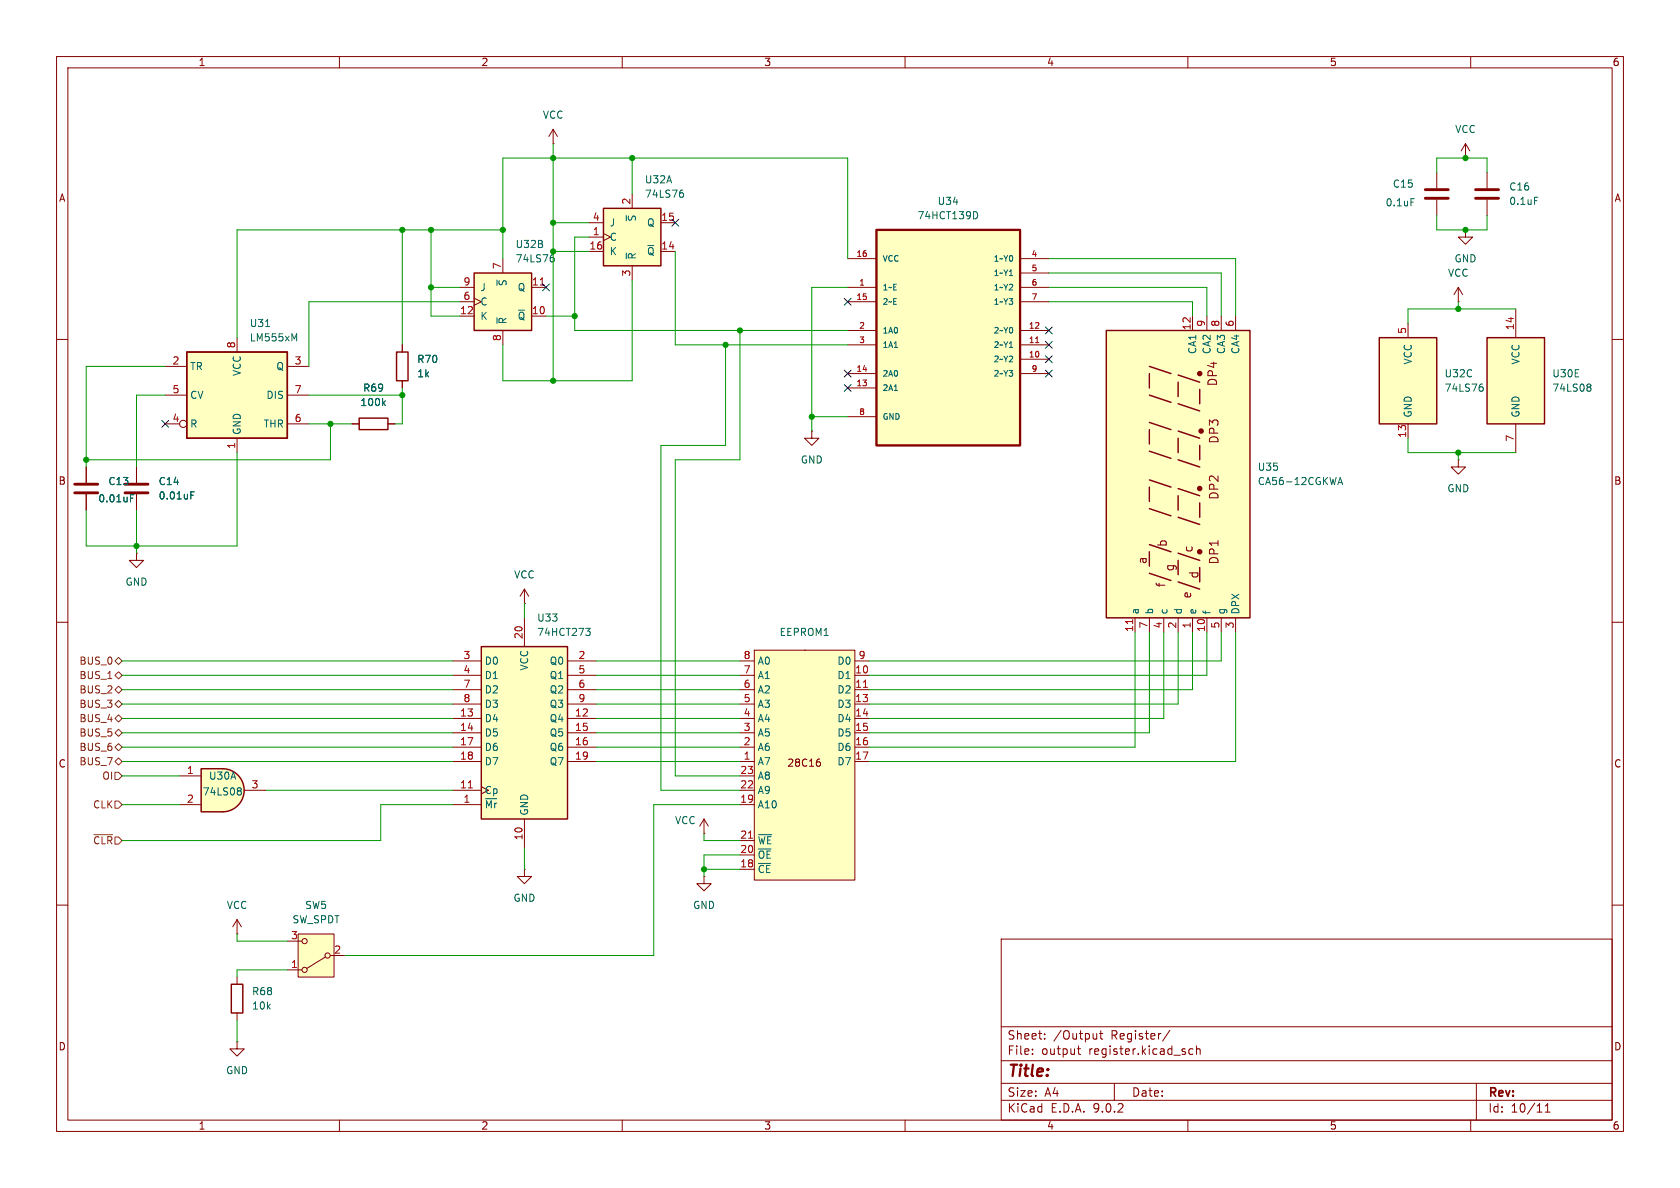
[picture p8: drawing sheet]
<svg xmlns="http://www.w3.org/2000/svg" width="297mm" height="210mm" viewBox="0 0 297 210" stroke-linecap="round" stroke-linejoin="round" font-family="sans-serif">
<g fill="none" stroke="#840000" stroke-width=".18">
<path d="M10 10h277v190h-277zM12 12h273v186h-273zM60 10v2M110 10v2M160 10v2M210 10v2M260 10v2M10 60h2M71.1 61v1.2M71.1 67.3v1.3M285 60h2M24.1 97.8v1.3h1.3l-1.3 1.2-1.2-1.2h1.2"/>
<path d="M24.1 97.8h.1M257.8 81.3v1.3h1.3l-1.3 1.2-1.3-1.2h1.3M257.8 81.3h.1M10 110h2M285 110h2M92.7 153.7v1.2h1.3l-1.3 1.3-1.3-1.3h1.3M92.7 153.7h.1M124.5 147.3h.1M124.5 144.8l-.8 1.3M124.5 144.8l.7 1.3M124.5 144.8v2.5M10 160h2"/>
<path d="M177 166h108v32h-108zM285 160h2M60 198v2M110 198v2M160 198v2M177 194.5h108M177 191.5h108M177 187.5h108M177 181.5h108M182.5 186.3v.1M182.5 185.5v.1M184.7 183.6v.1"/>
<path d="M184.7 182.8v.1M190.5 185.4h.5M190.7 184.9v1.3l.3 .2M193.9 182.7v1M193.9 183.6l-.2 .1M194.4 182.7h.6M194.6 182.2v1.3l.4 .2M197 191.5v3M206.8 182.1l-1.3 2M210 198v2M210.9 185.5l-.4-.1-.3 .3v.4l.1 .2h.6M211.5 185.5l.2-.1 .4 .1 .1 .9"/>
<path d="M211.5 184.9v1.5M260 198v2M261 191.5v6.5M273.2 196.6h.8M273.2 195.5l.4-.4v1.5"/>
</g>
<path d="M70.1 62.2h2v5.1h-2z" fill="none" stroke="#840000" stroke-width=".25"/>
<path d="M262.9 59.7h10.1v15.2h-10.1z" fill="#ffffc2"/>
<path d="M262.9 59.7h10.1v15.2h-10.1z" fill="none" stroke="#840000" stroke-width=".25"/>
<path d="M268 54.6v5.1M268 74.9v5.1" fill="none" stroke="#840000" stroke-width=".18"/>
<path d="M280.8 67.9h.2l.3 .2-.3 .3M280.8 68.4h.2M281 68.4l.3 .3v.2l-.2 .2-.3 .1" fill="none" stroke="#006464" stroke-width=".18"/>
<path d="M243.8 59.7h10.2v15.2h-10.2z" fill="#ffffc2"/>
<path d="M243.8 59.7h10.2v15.2h-10.2z" fill="none" stroke="#840000" stroke-width=".25"/>
<path d="M248.9 57.2v2.5M248.9 74.9v2.6M124.5 154.9v1.3h1.2l-1.2 1.3-1.3-1.3h1.3M124.5 154.9h.1" fill="none" stroke="#840000" stroke-width=".18"/>
<path d="M261.7 68.4h.3l.2 .2v.4l-.5 .2M261.9 67.9h.2" fill="none" stroke="#006464" stroke-width=".18"/>
<path d="M52.7 165.1h6.4v7.6h-6.4z" fill="#ffffc2"/>
<g fill="none" stroke="#840000" stroke-width=".18">
<path d="M254 30.5v2.8M254 35.3v2.8M259.1 27.9h.1M259.1 25.4l-.8 1.3M259.1 25.4l.7 1.3M259.1 25.4v2.5M262.9 30.5v2.8M262.9 35.3v2.8M92.7 106.7h.1M92.7 104.1l-.8 1.3M92.7 104.1l.8 1.3M92.7 104.1v2.6"/>
<path d="M41.9 165.1h.1M41.9 162.6l-.8 1.2M41.9 162.6l.8 1.2M41.9 162.6v2.5M50.8 171.5h2.5M50.8 166.4h2.5M52.7 165.1h6.4v7.6h-6.4zM57.5 169.2l-3.3 2M58.4 168.9h2.6"/>
<circle cx="53.8" cy="171.5" r=".46"/>
<circle cx="53.8" cy="166.4" r=".46"/>
<circle cx="57.9" cy="168.9" r=".46"/>
</g>
<path d="M252 33.5h4M252 35.1h4M260.9 33.5h4M260.9 35.1h4" fill="none" stroke="#840000" stroke-width=".51"/>
<path d="M249.4 35.1h.6M271.3 34.9h.6" fill="none" stroke="#006464" stroke-width=".18"/>
<path d="M154.9 40.6h25.4v38.1h-25.4z" fill="#ffffc2"/>
<path d="M154.9 40.6h25.4v38.1h-25.4z" fill="none" stroke="#840000" stroke-width=".41"/>
<g fill="none" stroke="#840000" stroke-width=".18">
<path d="M149.9 45.7h5M149.9 50.8h5M149.9 53.3h5M149.9 58.4h5M180.3 45.7h5.1M180.3 50.8h5.1M180.3 53.3h5.1M180.3 58.4h5.1M180.3 48.3h5.1M143.5 76.2v1.3h1.3l-1.3 1.2-1.3-1.2h1.3M143.5 76.2h.1M149.9 61h5"/>
<path d="M149.9 66h5M149.9 68.6h5M149.9 73.7h5M180.3 61h5.1M180.3 66h5.1M180.3 63.5h5.1"/>
</g>
<path d="M183.1 60.6h.6" fill="none" stroke="#a90000" stroke-width=".18"/>
<path d="M172.4 37.4a.68 .68 0 0 1 .4 .6 .68 .68 0 0 1-.4 .7" fill="none" stroke="#006464" stroke-width=".18"/>
<path d="M39.4 135.9a3.8 3.8 0 0 1 3.8 3.8 3.8 3.8 0 0 1-3.8 3.8z" fill="#ffffc2" stroke="#ffffc2" stroke-width=".18"/>
<path d="M35.6 135.9h3.8v7.6h-3.8z" fill="#ffffc2"/>
<path d="M35.6 135.9h3.8a3.8 3.8 0 0 1 3.8 3.8 3.8 3.8 0 0 1-3.8 3.8h-3.8z" fill="none" stroke="#840000" stroke-width=".25"/>
<path d="M24.1 82.6v2.7M24.1 87.4v2.8M31.7 137.2h3.9M43.2 139.7h3.8M31.7 142.2h3.9" fill="none" stroke="#840000" stroke-width=".18"/>
<path d="M33.7 87.5h.5M33.7 86.9h.6M42.2 139.3h.2l.3 .2-.3 .3M42.2 139.8h.2M42.4 139.8l.3 .2v.3l-.2 .2h-.3" fill="none" stroke="#006464" stroke-width=".18"/>
<path d="M22.1 85.6h4.1M22.1 87.1h4.1" fill="none" stroke="#840000" stroke-width=".51"/>
<path d="M83.8 48.3h10.2v10.1h-10.2z" fill="#ffffc2"/>
<path d="M83.8 48.3h10.2v10.1h-10.2z" fill="none" stroke="#840000" stroke-width=".25"/>
<path d="M81.3 50.8h2.5M81.3 53.3h2.5M81.3 55.9h2.5M83.8 52.7l1.3 .6-1.3 .7M88.9 45.7v2.6M88.9 58.4v2.6M94 50.8h2.5M94 55.9h2.5" fill="none" stroke="#840000" stroke-width=".18"/>
<path d="M87.9 56.2v1M97.5 45.5h.2l.3 .3-.1 .4-.4 .1M97.6 45h.3" fill="none" stroke="#006464" stroke-width=".18"/>
<path d="M95.5 50.4h.7" fill="none" stroke="#a90000" stroke-width=".18"/>
<path d="M85.1 114.3h15.2v30.5h-15.2z" fill="#ffffc2"/>
<path d="M85.1 114.3h15.2v30.5h-15.2zM40.9 174h2v5.1h-2z" fill="none" stroke="#840000" stroke-width=".25"/>
<g fill="none" stroke="#840000" stroke-width=".18">
<path d="M80 116.8h5.1M80 119.4h5.1M92.7 109.2v5.1M100.3 116.8h5.1M100.3 119.4h5.1M80 121.9h5.1M80 124.5h5.1M80 127h5.1M80 129.5h5.1M80 132.1h5.1M80 134.6h5.1M80 139.7h5.1"/>
<path d="M100.3 121.9h5.1M100.3 124.5h5.1M100.3 127h5.1M100.3 129.5h5.1M100.3 132.1h5.1M100.3 134.6h5.1M80 142.2h5.1M92.7 144.8v5.1M41.9 172.7v1.3M41.9 179.1v1.2"/>
</g>
<path d="M82.8 139.3h.7" fill="none" stroke="#a90000" stroke-width=".18"/>
<path d="M103.6 111.1h.7l-.4 .5 .4 .1v.4l-.2 .2h-.4" fill="none" stroke="#006464" stroke-width=".18"/>
<path d="M33 62.2h17.8v15.3h-17.8z" fill="#ffffc2"/>
<path d="M33 62.2h17.8v15.3h-17.8z" fill="none" stroke="#840000" stroke-width=".25"/>
<g fill="none" stroke="#840000" stroke-width=".18">
<path d="M41.9 59.7v2.5M29.2 64.8h3.8M29.2 69.9h3.8M29.2 74.9h2.5M41.9 77.5v2.5M50.8 64.8h3.8M50.8 69.9h3.8M50.8 74.9h3.8M15.2 82.6v2.7M15.2 87.4v2.8"/>
<circle cx="32.4" cy="74.9" r=".63"/>
</g>
<path d="M46.9 57.7h.8M52 59.9l.4-.9v1.3M23.1 88.1h.4M23.1 87.4h.6" fill="none" stroke="#006464" stroke-width=".18"/>
<path d="M13.2 85.6h4.1M13.2 87.1h4.1" fill="none" stroke="#840000" stroke-width=".51"/>
<path d="M195.6 58.4h25.4v50.8h-25.4z" fill="#ffffc2"/>
<g fill="none" stroke="#840000" stroke-width=".25">
<path d="M195.6 58.4h25.4v50.8h-25.4zM63.5 73.9h5.1v2h-5.1zM203.2 66v2.6M203.2 75.9v2.6M203.2 79.8l3.8 1.2M203.2 74.7l3.8 1.2M203.2 69.9l3.8 1.2M203.2 64.8l3.8 1.2M208.3 67.6v2.5M208.3 77.5v2.5M208.3 76.2l3.8 1.3M208.3 71.4l3.8 1.2"/>
<path d="M208.3 66.3l3.8 1.3M212.1 68.8v2.6M212.1 78.7v2.6M203.2 86.1v2.5M203.2 97.5v2.6M203.2 96.3l3.8 1.2M203.2 89.9l3.8 1.3M203.2 84.8l3.8 1.3M208.3 87.6v2.6M208.3 99.1v2.5M208.3 97.8l3.8 1.3M208.3 91.4l3.8 1.3"/>
<path d="M208.3 86.4l3.8 1.2M208.3 81.3l3.8 1.3M212.1 88.9v2.5M203.2 101.3l3.8 1.3M208.3 102.9l3.8 1.2M212.1 100.3v2.6"/>
</g>
<g fill="#840000" stroke="#840000" stroke-width=".25">
<circle cx="212.1" cy="97.5" r=".36"/>
<circle cx="212.1" cy="86.4" r=".36"/>
<circle cx="212.3" cy="76.2" r=".36"/>
<circle cx="212.1" cy="66" r=".36"/>
</g>
<g fill="none" stroke="#840000" stroke-width=".18">
<path d="M210.8 55.9v2.5M213.4 55.9v2.5M215.9 55.9v2.5M218.4 55.9v2.5M257.8 53.3h.1M257.8 50.8l-.8 1.3M257.8 50.8l.8 1.3M257.8 50.8v2.5M259.1 40.6v1.3h1.2l-1.2 1.3-1.3-1.3h1.3M259.1 40.6h.1M62.2 74.9h1.3M68.6 74.9h1.2"/>
<path d="M200.7 109.2v2.6M203.2 109.2v2.6M205.7 109.2v2.6M208.3 109.2v2.6M210.8 109.2v2.6M213.4 109.2v2.6M215.9 109.2v2.6M218.4 109.2v2.6M41.9 184.2v1.2h1.3l-1.3 1.3-1.3-1.3h1.3M41.9 184.2h.1"/>
</g>
<path d="M200.2 109.5v.7" fill="none" stroke="#a90000" stroke-width=".18"/>
<path d="M67.8 71.2l.3 .5M68.1 70.9l-.5 .4M236.5 85.7l.4-1.3 .5 1.3M236.6 85.3h.6" fill="none" stroke="#006464" stroke-width=".18"/>
<path d="M106.7 36.8h10.1v10.2h-10.1z" fill="#ffffc2"/>
<path d="M106.7 36.8h10.1v10.2h-10.1z" fill="none" stroke="#840000" stroke-width=".25"/>
<path d="M97.8 25.4h.1M97.8 22.9l-.8 1.2M97.8 22.9l.8 1.2M97.8 22.9v2.5M104.1 39.4h2.6M111.8 34.3v2.5M116.8 39.4h2.6M104.1 41.9h2.6M104.1 44.5h2.6M106.7 41.3l1.2 .6-1.2 .6M111.8 47v2.5M116.8 44.5h2.6" fill="none" stroke="#840000" stroke-width=".18"/>
<path d="M120.4 34.1h.2l.2 .2v.4l-.4 .2M120.5 33.6h.2M110.7 44.7v1" fill="none" stroke="#006464" stroke-width=".18"/>
<path d="M133.3 114.9h17.8v40.7h-17.8z" fill="#ffffc2"/>
<g fill="none" stroke="#840000" stroke-width=".18">
<path d="M62.2 74.9h1.3M68.6 74.9h1.2M71.1 61v1.2M71.1 67.3v1.3M15.2 82.6v2.7M15.2 87.4v2.8M24.1 82.6v2.7M24.1 87.4v2.8M130.8 116.8h2.5M130.8 119.4h2.5M133.3 114.9h17.8v40.7h-17.8zM142.2 114.9h.1"/>
<path d="M151.1 116.8h2.6M151.1 119.4h2.6M130.8 121.9h2.5M130.8 124.5h2.5M130.8 127h2.5M130.8 129.5h2.5M130.8 132.1h2.5M130.8 134.6h2.5M130.8 137.2h2.5M130.8 139.7h2.5M144.9 134.2h-.3a.86 .86 0 0 0 0 1.3l.4-.2 .1-.4-.3-.2h-.2l-.3 .2M151.1 121.9h2.6"/>
<path d="M151.1 124.5h2.6M151.1 127h2.6M151.1 129.5h2.6M151.1 132.1h2.6M151.1 134.6h2.6M130.8 142.2h2.5M130.8 148.6h2.5M130.8 151.1h2.5M130.8 153.7h2.5"/>
</g>
<path d="M67.8 71.2l.3 .5M68.1 70.9l-.5 .4M23.1 88.1h.4M23.1 87.4h.6M33.7 87.5h.5M33.7 86.9h.6M134.1 147.5h2.3" fill="none" stroke="#006464" stroke-width=".18"/>
<path d="M152.6 121.5h.8M132.3 148.2h.7" fill="none" stroke="#a90000" stroke-width=".18"/>
<path d="M20.3 116.8l.7-.6 .6 .6-.6 .7zM20.3 119.4l.7-.7 .6 .7-.6 .6zM20.3 124.5l.7-.7 .6 .7-.6 .6zM20.3 127l.7-.6 .6 .6-.6 .6zM20.3 129.5l.7-.6 .6 .6-.6 .7zM20.3 121.9l.7-.6 .6 .6-.6 .7zM20.3 134.6l.7-.6 .6 .6-.6 .7zM20.3 136.5h.7l.6 .7-.6 .6h-.7zM21 131.4l.6 .7-.6 .6-.7-.6zM16.6 147.5h3.3M20.3 141.6h.7l.6 .6-.6 .7h-.7z" fill="none" stroke="#725600" stroke-width=".18"/>
<g fill="none" stroke="#009600" stroke-width=".18">
<path d="M97.8 25.4v41.9M97.8 39.4h6.3M111.8 27.9v6.4M254 30.5v-2.6h8.9v2.6M254 38.1v2.5h8.9v-2.5M71.1 40.6v20.4M76.2 40.6v15.3h5.1M76.2 50.8h5.1M81.3 53.3h-26.7v11.5M88.9 40.6h-47v19.1M88.9 45.7v-17.8h61v17.8M96.5 55.9h5.1"/>
<path d="M97.8 44.5h6.3M104.1 41.9h-2.5v16.5h48.3M111.8 49.5v17.8h-22.9v-6.3M119.4 44.5v16.5h30.5M130.8 58.4v22.9h-11.4v55.9h11.4M149.9 50.8h-6.4v25.4M185.4 45.7h33v10.2M185.4 50.8h28v5.1M185.4 53.3h25.4v2.6M185.4 48.3h30.5v7.6M257.8 53.3v1.3M268 54.6h-19.1v2.6"/>
<path d="M29.2 64.8h-14v17.8M29.2 69.9h-5.1v12.7M54.6 74.9h7.6M54.6 69.9h16.5M58.4 74.9v6.4h-43.2M71.1 68.6v6.3h-1.3M128.3 61v17.7h-11.5v61h14M143.5 73.7h6.4M248.9 77.5v2.5h19.1M24.1 90.2v7.6M41.9 80v16.5h-26.7v-6.3M257.8 80v1.3"/>
<path d="M21.6 119.4h58.4M21.6 116.8h58.4M92.7 106.7v2.5M105.4 119.4h25.4M105.4 116.8h25.4M200.7 111.8v20.3h-47M203.2 111.8v17.7h-49.5M205.7 111.8v15.2h-52M208.3 111.8v12.7h-54.6M210.8 111.8v10.1h-57.1M213.4 111.8v7.6h-59.7M215.9 111.8v5h-62.2"/>
<path d="M218.4 111.8v22.8h-64.7M21.6 127h58.4M21.6 134.6h58.4M21.6 132.1h58.4M21.6 121.9h58.4M21.6 129.5h58.4M21.6 124.5h58.4M21.6 137.2h10.1M47 139.7h33M105.4 127h25.4M105.4 134.6h25.4M105.4 132.1h25.4"/>
<path d="M105.4 121.9h25.4M105.4 129.5h25.4M105.4 124.5h25.4M21.6 142.2h10.1M80 142.2h-12.7v6.4h-45.7M92.7 149.9v3.8M124.5 147.3v1.3h6.3M124.5 153.7h6.3M130.8 142.2h-15.2v26.7h-54.6M130.8 151.1h-6.3v3.8M41.9 165.1v1.3h8.9M50.8 171.5h-8.9v1.2"/>
<path d="M41.9 180.3v3.9"/>
</g>
<g fill="none" stroke="#000084" stroke-width=".18">
<path d="M118.8 38.8l1.2 1.2M120 38.8l-1.2 1.2M95.9 50.2l1.2 1.2M97.1 50.2l-1.2 1.2M149.3 52.7l1.2 1.2M150.5 52.7l-1.2 1.2M184.8 57.8l1.2 1.2M186 57.8l-1.2 1.2M28.6 74.3l1.2 1.2M29.8 74.3l-1.2 1.2M149.3 65.4l1.2 1.2M149.3 68l1.2 1.2"/>
<path d="M150.5 65.4l-1.2 1.2M150.5 68l-1.2 1.2M184.8 60.4l1.2 1.2M184.8 62.9l1.2 1.2M184.8 65.4l1.2 1.2M186 60.4l-1.2 1.2M186 62.9l-1.2 1.2M186 65.4l-1.2 1.2"/>
</g>
<g fill="#009600" stroke="#009600" stroke-width=".18">
<circle cx="257.8" cy="80" r=".46"/>
<circle cx="259.1" cy="27.9" r=".46"/>
<circle cx="259.1" cy="40.6" r=".46"/>
<circle cx="257.8" cy="54.6" r=".46"/>
<circle cx="24.1" cy="96.5" r=".46"/>
<circle cx="76.2" cy="40.6" r=".46"/>
<circle cx="76.2" cy="50.8" r=".46"/>
<circle cx="71.1" cy="40.6" r=".46"/>
<circle cx="15.2" cy="81.3" r=".46"/>
<circle cx="58.4" cy="74.9" r=".46"/>
<circle cx="71.1" cy="69.9" r=".46"/>
<circle cx="111.8" cy="27.9" r=".46"/>
<circle cx="143.5" cy="73.7" r=".46"/>
<circle cx="128.3" cy="61" r=".46"/>
<circle cx="130.8" cy="58.4" r=".46"/>
<circle cx="97.8" cy="67.3" r=".46"/>
<circle cx="101.6" cy="55.9" r=".46"/>
<circle cx="97.8" cy="39.4" r=".46"/>
<circle cx="88.9" cy="40.6" r=".46"/>
<circle cx="97.8" cy="44.5" r=".46"/>
<circle cx="97.8" cy="27.9" r=".46"/>
<circle cx="124.5" cy="153.7" r=".46"/>
</g>
<text font-size="2.8" fill="#840000" x="178" y="190.9">Title:</text>
<g font-size="2.1" fill="#840000">
<text x="215.4" y="68.4" transform="rotate(-90 215.4 68.4)">DP4</text>
<text x="215.6" y="78.5" transform="rotate(-90 215.6 78.5)">DP3</text>
<text x="215.6" y="88.4" transform="rotate(-90 215.6 88.4)">DP2</text>
<text x="202.9" y="99.8" transform="rotate(-90 202.9 99.8)">a</text>
<text x="206.5" y="96.8" transform="rotate(-90 206.5 96.8)">b</text>
<text x="207.7" y="101.1" transform="rotate(-90 207.7 101.1)">g</text>
<text x="211" y="97.8" transform="rotate(-90 211 97.8)">c</text>
<text x="215.6" y="99.9" transform="rotate(-90 215.6 99.9)">DP1</text>
<text x="206.2" y="103.9" transform="rotate(-90 206.2 103.9)">f</text>
<text x="210.8" y="105.9" transform="rotate(-90 210.8 105.9)">e</text>
<text x="212.1" y="102.4" transform="rotate(-90 212.1 102.4)">d</text>
<text x="178" y="184">Sheet:</text>
<text x="186.2" y="184">/Output</text>
<text x="196.5" y="184">Register/</text>
<text x="178" y="186.7">File:</text>
<text x="184.1" y="186.7">output</text>
<text x="192.5" y="186.7">register.kicad_sch</text>
<text x="178" y="196.9">KiCad</text>
<text x="178" y="194.1">Size:</text>
<text x="184.7" y="194.1">A4</text>
<text x="185.7" y="196.9">E.D.A.</text>
<text x="193.3" y="196.9">9.0.2</text>
<text x="200" y="194.1">Date:</text>
<text x="263" y="194.3">Rev:</text>
<text x="263" y="196.9">Id:</text>
<text x="267.1" y="196.9">10/11</text>
</g>
<g font-size="1.8" fill="#840000">
<text x="35" y="11.9">1</text>
<text x="85" y="11.9">2</text>
<text x="135" y="11.9">3</text>
<text x="185" y="11.9">4</text>
<text x="235" y="11.9">5</text>
<text x="285" y="11.9">6</text>
<text x="10.3" y="35.9">A</text>
<text x="285.3" y="35.9">A</text>
<text x="10.3" y="85.9">B</text>
<text x="285.3" y="85.9">B</text>
<text x="10.3" y="135.9">C</text>
<text x="138.5" y="135.7">28C16</text>
<text x="285.3" y="135.9">C</text>
<text x="10.3" y="185.9">D</text>
<text x="285.3" y="185.9">D</text>
<text x="35" y="199.9">1</text>
<text x="85" y="199.9">2</text>
<text x="135" y="199.9">3</text>
<text x="185" y="199.9">4</text>
<text x="235" y="199.9">5</text>
<text x="285" y="199.9">6</text>
</g>
<g font-size="1.8" fill="#006464">
<text x="95.9" y="21.2">VCC</text>
<text x="257.2" y="23.7">VCC</text>
<text x="113.9" y="32.6">U32A</text>
<text x="113.9" y="35.2">74LS76</text>
<text x="246.1" y="33.4">C15</text>
<text x="266.7" y="33.9">C16</text>
<text x="107.7" y="40.2">J</text>
<text x="112.6" y="39.3" transform="rotate(-90 112.6 39.3)">~{S}</text>
<text x="114.3" y="40.2">Q</text>
<text x="162.1" y="39">74HCT139D</text>
<text x="165.7" y="36.4">U34</text>
<text x="244.9" y="36.7">0.1uF</text>
<text x="266.7" y="36.4">0.1uF</text>
<text x="91.1" y="44">U32B</text>
<text x="91.1" y="46.6">74LS76</text>
<text x="107.7" y="42.8">C</text>
<text x="107.7" y="45.3">K</text>
<text x="112.6" y="46" transform="rotate(-90 112.6 46)">~{R}</text>
<text x="114.3" y="45.3">~{Q}</text>
<text x="257" y="46.6">GND</text>
<text x="84.8" y="51.7">J</text>
<text x="89.8" y="50.7" transform="rotate(-90 89.8 50.7)">~{S}</text>
<text x="91.4" y="51.7">Q</text>
<text x="255.9" y="49.1">VCC</text>
<text x="44.1" y="58">U31</text>
<text x="84.8" y="54.2">C</text>
<text x="84.8" y="56.7">K</text>
<text x="89.8" y="57.4" transform="rotate(-90 89.8 57.4)">~{R}</text>
<text x="91.4" y="56.7">~{Q}</text>
<text x="33.5" y="65.6">TR</text>
<text x="44.1" y="60.6">LM555xM</text>
<text x="48.8" y="65.6">Q</text>
<text x="73.7" y="64.4">R70</text>
<text x="211.7" y="62.7" transform="rotate(-90 211.7 62.7)">CA1</text>
<text x="214.2" y="62.7" transform="rotate(-90 214.2 62.7)">CA2</text>
<text x="216.8" y="62.7" transform="rotate(-90 216.8 62.7)">CA3</text>
<text x="219.3" y="62.7" transform="rotate(-90 219.3 62.7)">CA4</text>
<text x="249.8" y="64.5" transform="rotate(-90 249.8 64.5)">VCC</text>
<text x="268.8" y="64.5" transform="rotate(-90 268.8 64.5)">VCC</text>
<text x="33.5" y="70.7">CV</text>
<text x="42.8" y="66.6" transform="rotate(-90 42.8 66.6)">VCC</text>
<text x="47" y="70.7">DIS</text>
<text x="63.6" y="72">100k</text>
<text x="64.1" y="69.4">R69</text>
<text x="73.7" y="66.9">1k</text>
<text x="255.3" y="66.9">U32C</text>
<text x="255.3" y="69.4">74LS76</text>
<text x="274.3" y="66.9">U30E</text>
<text x="274.3" y="69.4">74LS08</text>
<text x="33.5" y="75.8">R</text>
<text x="42.8" y="77" transform="rotate(-90 42.8 77)">GND</text>
<text x="46.5" y="75.8">THR</text>
<text x="249.8" y="73.9" transform="rotate(-90 249.8 73.9)">GND</text>
<text x="268.8" y="73.9" transform="rotate(-90 268.8 73.9)">GND</text>
<text x="141.5" y="82.1">GND</text>
<text x="222.3" y="83.4">U35</text>
<text x="17.3" y="89">0.01uF</text>
<text x="19.1" y="86">C13</text>
<text x="27.9" y="88.5">0.01uF</text>
<text x="27.9" y="86">C14</text>
<text x="222.3" y="86">CA56-12CGKWA</text>
<text x="255.8" y="87.2">GND</text>
<text x="22.1" y="103.7">GND</text>
<text x="90.8" y="102.5">VCC</text>
<text x="94.9" y="110.1">U33</text>
<text x="94.9" y="112.6">74HCT273</text>
<text x="137.7" y="112.6">EEPROM1</text>
<text x="201.5" y="108.7" transform="rotate(-90 201.5 108.7)">a</text>
<text x="204.1" y="108.7" transform="rotate(-90 204.1 108.7)">b</text>
<text x="206.6" y="108.7" transform="rotate(-90 206.6 108.7)">c</text>
<text x="209.1" y="108.7" transform="rotate(-90 209.1 108.7)">d</text>
<text x="211.7" y="108.7" transform="rotate(-90 211.7 108.7)">e</text>
<text x="214.2" y="108.7" transform="rotate(-90 214.2 108.7)">f</text>
<text x="216.8" y="108.7" transform="rotate(-90 216.8 108.7)">g</text>
<text x="219.3" y="108.7" transform="rotate(-90 219.3 108.7)">DPX</text>
<text x="85.6" y="117.7">D0</text>
<text x="93.6" y="118.6" transform="rotate(-90 93.6 118.6)">VCC</text>
<text x="97.1" y="117.7">Q0</text>
<text x="133.9" y="117.7">A0</text>
<text x="147.9" y="117.7">D0</text>
<text x="85.6" y="120.2">D1</text>
<text x="85.6" y="122.8">D2</text>
<text x="85.6" y="125.3">D3</text>
<text x="97.1" y="120.2">Q1</text>
<text x="97.1" y="122.8">Q2</text>
<text x="97.1" y="125.3">Q3</text>
<text x="133.9" y="120.2">A1</text>
<text x="133.9" y="122.8">A2</text>
<text x="133.9" y="125.3">A3</text>
<text x="147.9" y="120.2">D1</text>
<text x="147.9" y="122.8">D2</text>
<text x="147.9" y="125.3">D3</text>
<text x="85.6" y="127.9">D4</text>
<text x="85.6" y="130.4">D5</text>
<text x="97.1" y="127.9">Q4</text>
<text x="97.1" y="130.4">Q5</text>
<text x="133.9" y="127.9">A4</text>
<text x="133.9" y="130.4">A5</text>
<text x="147.9" y="127.9">D4</text>
<text x="147.9" y="130.4">D5</text>
<text x="85.6" y="132.9">D6</text>
<text x="85.6" y="135.5">D7</text>
<text x="97.1" y="132.9">Q6</text>
<text x="97.1" y="135.5">Q7</text>
<text x="133.9" y="132.9">A6</text>
<text x="133.9" y="135.5">A7</text>
<text x="147.9" y="132.9">D6</text>
<text x="147.9" y="135.5">D7</text>
<text x="35.7" y="140.8">74LS08</text>
<text x="36.8" y="138">U30A</text>
<text x="85.6" y="140.6">Cp</text>
<text x="85.6" y="143.1">~{Mr}</text>
<text x="133.9" y="138">A8</text>
<text x="133.9" y="140.6">A9</text>
<text x="133.9" y="143.1">A10</text>
<text x="93.6" y="144.3" transform="rotate(-90 93.6 144.3)">GND</text>
<text x="119.2" y="145.9">VCC</text>
<text x="133.9" y="149.5">~{WE}</text>
<text x="133.9" y="152">~{OE}</text>
<text x="133.9" y="154.5">~{CE}</text>
<text x="40" y="160.9">VCC</text>
<text x="53.8" y="160.9">SW5</text>
<text x="90.7" y="159.6">GND</text>
<text x="122.4" y="160.9">GND</text>
<text x="51.6" y="163.4">SW_SPDT</text>
<text x="44.5" y="178.7">10k</text>
<text x="44.5" y="176.1">R68</text>
<text x="39.9" y="190.1">GND</text>
</g>
<g font-size="1.8" fill="#a90000">
<text x="104.7" y="39.1">4</text>
<text x="104.7" y="41.7">1</text>
<text x="111.5" y="36.3" transform="rotate(-90 111.5 36.3)">2</text>
<text x="116.8" y="39.1">15</text>
<text x="88.6" y="47.7" transform="rotate(-90 88.6 47.7)">7</text>
<text x="104.1" y="44.2">16</text>
<text x="116.8" y="44.2">14</text>
<text x="81.8" y="50.5">9</text>
<text x="81.8" y="53.1">6</text>
<text x="93.9" y="50.5">11</text>
<text x="111.5" y="49" transform="rotate(-90 111.5 49)">3</text>
<text x="81.2" y="55.6">12</text>
<text x="93.9" y="55.6">10</text>
<text x="210.6" y="58.5" transform="rotate(-90 210.6 58.5)">12</text>
<text x="213.1" y="57.9" transform="rotate(-90 213.1 57.9)">9</text>
<text x="215.6" y="57.9" transform="rotate(-90 215.6 57.9)">8</text>
<text x="218.2" y="57.9" transform="rotate(-90 218.2 57.9)">6</text>
<text x="248.7" y="59.1" transform="rotate(-90 248.7 59.1)">5</text>
<text x="267.7" y="58.5" transform="rotate(-90 267.7 58.5)">14</text>
<text x="30.4" y="64.5">2</text>
<text x="41.7" y="61.7" transform="rotate(-90 41.7 61.7)">8</text>
<text x="52" y="64.5">3</text>
<text x="88.6" y="60.4" transform="rotate(-90 88.6 60.4)">8</text>
<text x="30.4" y="69.6">5</text>
<text x="52" y="69.6">7</text>
<text x="30.4" y="74.7">4</text>
<text x="52" y="74.7">6</text>
<text x="248.7" y="77.5" transform="rotate(-90 248.7 77.5)">13</text>
<text x="41.7" y="79.4" transform="rotate(-90 41.7 79.4)">1</text>
<text x="267.7" y="78.2" transform="rotate(-90 267.7 78.2)">7</text>
<text x="92.5" y="113.1" transform="rotate(-90 92.5 113.1)">20</text>
<text x="200.4" y="111.8" transform="rotate(-90 200.4 111.8)">11</text>
<text x="202.9" y="111.2" transform="rotate(-90 202.9 111.2)">7</text>
<text x="205.5" y="111.2" transform="rotate(-90 205.5 111.2)">4</text>
<text x="208" y="111.2" transform="rotate(-90 208 111.2)">2</text>
<text x="210.6" y="111.2" transform="rotate(-90 210.6 111.2)">1</text>
<text x="213.1" y="111.8" transform="rotate(-90 213.1 111.8)">10</text>
<text x="215.6" y="111.2" transform="rotate(-90 215.6 111.2)">5</text>
<text x="218.2" y="111.2" transform="rotate(-90 218.2 111.2)">3</text>
<text x="81.8" y="116.6">3</text>
<text x="81.8" y="119.1">4</text>
<text x="102.2" y="116.6">2</text>
<text x="102.2" y="119.1">5</text>
<text x="131.4" y="116.6">8</text>
<text x="131.4" y="119.1">7</text>
<text x="151.1" y="119.1">10</text>
<text x="151.7" y="116.6">9</text>
<text x="81.8" y="121.7">7</text>
<text x="81.8" y="124.2">8</text>
<text x="102.2" y="121.7">6</text>
<text x="102.2" y="124.2">9</text>
<text x="131.4" y="121.7">6</text>
<text x="131.4" y="124.2">5</text>
<text x="151.1" y="121.7">11</text>
<text x="151.1" y="124.2">13</text>
<text x="81.2" y="126.7">13</text>
<text x="81.2" y="129.3">14</text>
<text x="81.2" y="131.8">17</text>
<text x="101.6" y="126.7">12</text>
<text x="101.6" y="129.3">15</text>
<text x="101.6" y="131.8">16</text>
<text x="131.4" y="126.7">4</text>
<text x="131.4" y="129.3">3</text>
<text x="131.4" y="131.8">2</text>
<text x="151.1" y="126.7">14</text>
<text x="151.1" y="129.3">15</text>
<text x="151.1" y="131.8">16</text>
<text x="32.9" y="136.9">1</text>
<text x="81.2" y="134.4">18</text>
<text x="101.6" y="134.4">19</text>
<text x="130.8" y="136.9">23</text>
<text x="131.4" y="134.4">1</text>
<text x="151.1" y="134.4">17</text>
<text x="32.9" y="142">2</text>
<text x="44.4" y="139.4">3</text>
<text x="81.2" y="139.4">11</text>
<text x="81.8" y="142">1</text>
<text x="130.8" y="139.4">22</text>
<text x="130.8" y="142">19</text>
<text x="92.5" y="148.6" transform="rotate(-90 92.5 148.6)">10</text>
<text x="130.8" y="148.3">21</text>
<text x="130.8" y="150.9">20</text>
<text x="130.8" y="153.4">18</text>
<text x="51.4" y="166.1">3</text>
<text x="51.4" y="171.2">1</text>
<text x="59" y="168.7">2</text>
</g>
<g font-size="1.8" fill="#725600">
<text x="13.9" y="117.7">BUS_0</text>
<text x="13.9" y="125.3">BUS_3</text>
<text x="13.9" y="120.2">BUS_1</text>
<text x="13.9" y="122.8">BUS_2</text>
<text x="13.9" y="127.9">BUS_4</text>
<text x="13.9" y="130.4">BUS_5</text>
<text x="13.9" y="135.5">BUS_7</text>
<text x="13.9" y="132.9">BUS_6</text>
<text x="16.4" y="143.1">CLK</text>
<text x="18" y="138">OI</text>
<text x="16.4" y="149.5">~{CLR}</text>
</g>
<g font-size="1.4" fill="#a90000">
<text x="151.3" y="45.5">16</text>
<text x="182.3" y="45.5">4</text>
<text x="151.3" y="53.1">15</text>
<text x="151.8" y="50.5">1</text>
<text x="182.3" y="48">5</text>
<text x="182.3" y="50.5">6</text>
<text x="182.3" y="53.1">7</text>
<text x="151.8" y="58.2">2</text>
<text x="181.8" y="58.2">12</text>
<text x="151.3" y="65.8">14</text>
<text x="151.8" y="60.7">3</text>
<text x="181.8" y="60.7">11</text>
<text x="181.8" y="63.2">10</text>
<text x="182.3" y="65.8">9</text>
<text x="151.3" y="68.3">13</text>
<text x="151.8" y="73.4">8</text>
</g>
<g font-size="1.4" fill="#006464">
<text x="156" y="46.5">VCC</text>
<text x="175.5" y="46.5">1~Y0</text>
<text x="156" y="51.5">1~E</text>
<text x="175.5" y="49">1~Y1</text>
<text x="175.5" y="51.5">1~Y2</text>
<text x="156" y="54.1">2~E</text>
<text x="156" y="59.2">1A0</text>
<text x="175.5" y="54.1">1~Y3</text>
<text x="175.5" y="59.2">2~Y0</text>
<text x="156" y="61.7">1A1</text>
<text x="175.5" y="61.7">2~Y1</text>
<text x="175.5" y="64.2">2~Y2</text>
<text x="156" y="66.8">2A0</text>
<text x="156" y="69.3">2A1</text>
<text x="175.5" y="66.8">2~Y3</text>
<text x="156" y="74.4">GND</text>
</g>
</svg>
